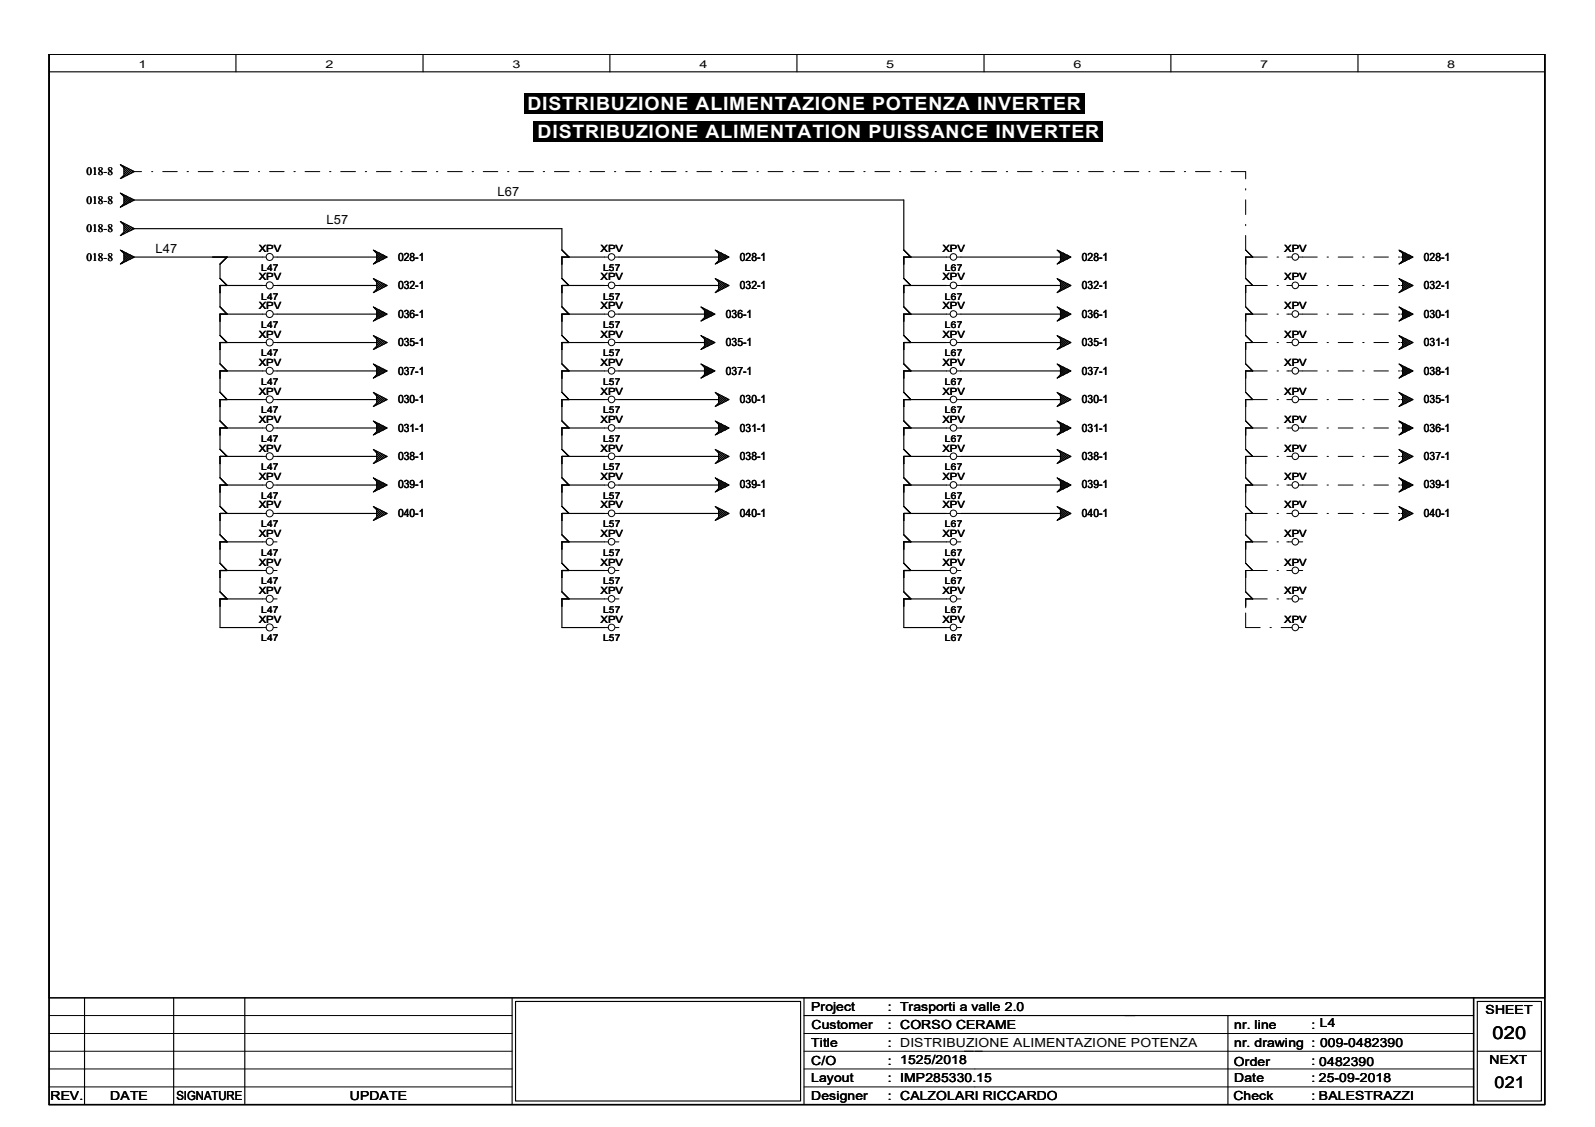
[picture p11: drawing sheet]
<svg xmlns="http://www.w3.org/2000/svg" width="297mm" height="210mm" viewBox="0 0 297 210" stroke-linecap="round" stroke-linejoin="round" font-family="sans-serif">
<path d="M9.1 10.1h278.6v195.6h-278.6zM274.4 185.8v19.9" fill="none" stroke="#000" stroke-width=".3"/>
<g fill="none" stroke="#000" stroke-width=".21">
<path d="M9.1 10.1h278.6v195.6h-278.6zM9.1 10.1h278.6v175.7h-278.6zM9.1 13.4h278.6M43.9 10.1v3.3M78.8 10.1v3.3M113.6 10.1v3.3M148.4 10.1v3.3M183.3 10.1v3.3M218.1 10.1v3.3M252.9 10.1v3.3M25.1 37.3h143.2v9.3l1.3 1.3M25.1 42.6h79.5v4l1.4 1.3"/>
<path d="M25.1 47.9h23.8M42.3 47.9l-1.3 1.3v2.7l1.3 1.3M48.9 53.2h-7.9v3.9l1.3 1.4M48.9 58.5h-7.9v4l1.3 1.3M51.6 58.5h18.5M51.6 53.2h18.5M51.6 47.9h18.5M112.6 47.9h-8v4l1.4 1.3M112.6 53.2h-8v3.9l1.4 1.4M112.6 58.5h-8v4l1.4 1.3M115.3 58.5h15.9M115.3 53.2h18.5"/>
<path d="M115.3 47.9h18.5M176.3 47.9h-8v4l1.3 1.3M176.3 53.2h-8v3.9l1.3 1.4M176.3 58.5h-8v4l1.3 1.3M178.9 58.5h18.6M178.9 53.2h18.6M178.9 47.9h18.6M48.9 63.8h-7.9v4l1.3 1.3M48.9 69.1h-7.9v4l1.3 1.3M48.9 74.4h-7.9v4l1.3 1.3M48.9 79.7h-7.9v4l1.3 1.3M51.6 79.7h18.5"/>
<path d="M51.6 74.4h18.5M51.6 69.1h18.5M51.6 63.8h18.5M112.6 63.8h-8v4l1.4 1.3M112.6 69.1h-8v4l1.4 1.3M112.6 74.4h-8v4l1.4 1.3M112.6 79.7h-8v4l1.4 1.3M115.3 79.7h18.5M115.3 74.4h18.5M115.3 69.1h15.9M115.3 63.8h15.9M176.3 63.8h-8v4l1.3 1.3"/>
<path d="M176.3 69.1h-8v4l1.3 1.3M176.3 74.4h-8v4l1.3 1.3M176.3 79.7h-8v4l1.3 1.3M178.9 79.7h18.6M178.9 74.4h18.6M178.9 69.1h18.6M178.9 63.8h18.6M48.9 95.6h-7.9v4l1.3 1.3M48.9 85h-7.9v4l1.3 1.3M48.9 90.3h-7.9v4l1.3 1.3M51.6 95.6h18.5M51.6 90.3h18.5"/>
<path d="M51.6 85h18.5M112.6 95.6h-8v4l1.4 1.3M112.6 85h-8v4l1.4 1.3M112.6 90.3h-8v4l1.4 1.3M115.3 95.6h18.5M115.3 90.3h18.5M115.3 85h18.5M176.3 95.6h-8v4l1.3 1.3M176.3 85h-8v4l1.3 1.3M176.3 90.3h-8v4l1.3 1.3M178.9 95.6h18.6M178.9 90.3h18.6"/>
<path d="M178.9 85h18.6M48.9 111.5h-7.9v5.4h7.9M48.9 106.3h-7.9v3.9l1.3 1.3M48.9 100.9h-7.9v4l1.3 1.4M112.6 111.5h-8v5.4h8M112.6 106.3h-8v3.9l1.4 1.3M112.6 100.9h-8v4l1.4 1.4M176.3 111.5h-8v5.4h8M176.3 106.3h-8v3.9l1.3 1.3M176.3 100.9h-8v4l1.3 1.4M9.1 185.8h278.6M15.7 185.8v19.9"/>
<path d="M32.3 185.8v19.9M45.6 185.8v19.9M95.4 185.8v19.9M96 186.5h53.1v18.6h-53.1zM149.7 185.8v19.9M149.7 189.1h124.7M228.7 189.1v16.6M275.1 186.5h12v18.6h-12zM275.1 195.8h12"/>
</g>
<g fill="none" stroke="#000" stroke-width=".19">
<path d="M22.4 35.9l2.7 1.4-2.7 1.3 .7-.7v-1.3zM22.4 30.6l2.7 1.4-2.7 1.3 .7-.7v-1.3zM22.5 38.5h.1M22.5 33.2h.1M22.6 36l-.1 .1M22.6 30.7h-.1M22.7 36.2h.1l1.5 1.4 .5-.5M22.7 30.9l.1-.1 1.5 1.5 .5-.5M22.9 38.1l.2 .2M22.9 32.8l.2 .2M23.1 37l.4-.5 1.1 1M23.1 36.3l-.2 .1"/>
<path d="M23.1 36.8l.9 1M23.1 37.2l.7 .7M23.1 37.9l.2 .2M23.1 31.7l.4-.5 1.1 1M23.1 30.9l-.2 .2M23.1 31.5l.9 1M23.1 31.8l.7 .8M23.1 32.6l.2 .3M23.3 36.4l-.2 .2M23.3 31.1l-.2 .2M23.8 36.7l-.7 .7M23.8 31.3l-.7 .8"/>
<path d="M24 36.8l-.9 1M24 31.5l-.9 1M24.6 37l-1.1 1-.4-.5M24.6 31.7l-1.1 1-.4-.5M24.8 37.4l-.5-.5-1.5 1.5-.1-.1M24.8 32.1l-.5-.5-1.5 1.5-.1-.1M25.1 32h1.3M28.2 32h.2M30.3 32h2.7M34.8 32h.3M36.9 32h2.8M41.5 32h.2"/>
<path d="M43.6 32h2.7M48.1 32h.2M50.2 32h2.7M54.7 32h.3M56.8 32h2.8M61.4 32h.2M63.5 32h2.7M68 32h.3M70.1 32h2.7M74.6 32h.3M76.7 32h2.8M81.3 32h.2"/>
<path d="M83.4 32h2.7M87.9 32h.3M90 32h2.7M94.5 32h.3M96.6 32h2.8M101.2 32h.2M103.2 32h2.8M107.8 32h.3M109.9 32h2.7M114.4 32h.3M116.5 32h2.7M121.1 32h.2"/>
<path d="M123.1 32h2.8M127.7 32h.3M129.8 32h2.7M134.3 32h.3M136.4 32h2.7M141 32h.2M143 32h2.8M147.6 32h.3M149.7 32h2.7M154.3 32h.2M156.3 32h2.7M160.9 32h.2"/>
<path d="M162.9 32h2.8M167.5 32h.3M169.6 32h2.7M174.2 32h.2M176.2 32h2.7M180.8 32h.2M182.8 32h2.8M187.4 32h.3M189.5 32h2.7M194.1 32h.2M196.1 32h2.7M200.7 32h.2"/>
<path d="M202.7 32h2.8M207.3 32h.3M209.4 32h2.7M213.9 32h.3M216 32h2.7M220.6 32h.2M222.6 32h2.8M227.2 32h.3M229.3 32h2.7v1.3M232 35.1v.3M232 37.2v2.8M22.4 41.2l2.7 1.4-2.7 1.3 .7-.7v-1.3z"/>
<path d="M22.4 46.6l2.7 1.3-2.7 1.3 .7-.6v-1.4zM22.5 43.8h.1M22.5 46.7h.1M22.5 49.1h.1M22.6 41.3l-.1 .1M22.7 41.6l.1-.2 1.5 1.6 .5-.5M22.7 46.9l.1-.2 1.5 1.6 .5-.5M22.9 43.4l.2 .2M22.9 48.7l.2 .2M23.1 42.3l.4-.5 1.1 1M23.1 41.6l-.2 .1M23.1 42.1l.9 1"/>
<path d="M23.1 42.5l.7 .7M23.1 43.2l.2 .2M23.1 47.6l.4-.5 1.1 1M23.1 46.9l-.2 .1M23.1 47.4l.9 1M23.1 47.8l.7 .7M23.1 48.5l.2 .3M23.3 41.7l-.2 .3M23.3 47l-.2 .2M23.8 42l-.7 .7M23.8 47.2l-.7 .8M24 42.1l-.9 1"/>
<path d="M24 47.4l-.9 1M24.6 42.3l-1.1 1-.4-.5M24.6 47.6l-1.1 1-.4-.5M24.8 42.7l-.5-.5-1.5 1.5-.1-.1M24.8 48l-.5-.5-1.5 1.5-.1-.1M48.9 58.5h.7M48.9 53.2h.7M48.9 47.9h.7M50.9 58.5h.7M50.9 53.2h.7M50.9 47.9h.7M69.5 46.6l2.6 1.3-2.6 1.3 .6-.6v-1.4z"/>
<path d="M69.5 51.9l2.6 1.3-2.6 1.3 .6-.7v-1.3zM69.5 57.1l2.6 1.4-2.6 1.3 .6-.7v-1.3zM69.6 46.7h.1M69.6 49.1h.1M69.6 54.4h.1M69.6 59.7h.1M69.6 51.9v.1M69.6 57.2v.1M69.8 46.9l.1-.2 1.5 1.6 .5-.5M69.8 52.2l.1-.1 1.5 1.5 .5-.6M69.8 57.5l.1-.1 1.5 1.5 .5-.5M70 48.7l.1 .2"/>
<path d="M70 54l.1 .2M70 59.4l.1 .1M70.1 47.6l.6-.5 .9 1M70.1 46.9l-.1 .1M70.1 47.4l1.1 1M70.1 47.8l.8 .7M70.1 48.5l.3 .3M70.1 52.9l.6-.4 .9 .9M70.1 52.2l-.1 .2M70.1 52.7l1.1 1M70.1 53.1l.8 .7M70.1 53.8l.3 .3"/>
<path d="M70.1 58.3l.6-.6 .9 1.1M70.1 57.5l-.1 .2M70.1 58l1.1 1M70.1 58.4l.8 .7M70.1 59.1l.3 .3M70.4 47l-.3 .2M70.4 52.3l-.3 .2M70.4 57.6l-.3 .3M70.9 47.2l-.8 .8M70.9 52.6l-.8 .7M70.9 57.9l-.8 .7M71.2 47.4l-1.1 1"/>
<path d="M71.2 52.7l-1.1 1M71.2 58l-1.1 1M71.6 47.6l-.9 1-.6-.5M71.6 52.9l-.9 1-.6-.4M71.6 58.3l-.9 .9-.6-.4M71.9 48l-.5-.5-1.5 1.5-.1-.1M71.9 53.3l-.5-.5-1.5 1.5-.1-.1M71.9 58.6l-.5-.5-1.5 1.5-.1-.1M112.6 58.5h.7M112.6 53.2h.7M112.6 47.9h.7M114.6 58.5h.7"/>
<path d="M114.6 53.2h.7M114.6 47.9h.7M130.5 57.1l2.7 1.4-2.7 1.3 .7-.7v-1.3zM130.6 59.7h.1M130.7 57.2l-.1 .1M130.8 57.5l.1-.1 1.5 1.5 .5-.5M131 59.4l.1 .1M131.1 57.5l-.1 .2M131.2 58.3l.5-.6 1 1.1M131.2 58l1 1M131.2 58.4l.7 .7M131.2 59.1l.2 .3"/>
<path d="M131.4 57.6l-.2 .3M131.9 57.9l-.7 .7M132.2 58l-1 1M132.7 58.3l-1 .9-.5-.4M132.9 58.6l-.5-.5-1.5 1.5-.1-.1M133.2 46.6l2.6 1.3-2.6 1.3 .6-.6v-1.4zM133.2 51.9l2.6 1.3-2.6 1.3 .6-.7v-1.3zM133.3 46.7h.1M133.3 49.1h.1M133.3 54.4h.1M133.3 51.9v.1M133.5 46.9l.1-.2 1.5 1.6 .4-.5"/>
<path d="M133.5 52.2l.1-.1 1.5 1.5 .4-.6M133.6 48.7l.2 .2M133.6 54l.2 .2M133.8 47.6l.5-.5 1 1M133.8 46.9l-.2 .1M133.8 47.4l1 1M133.8 47.8l.8 .7M133.8 48.5l.3 .3M133.8 52.9l.5-.4 1 .9M133.8 52.2l-.2 .2M133.8 52.7l1 1M133.8 53.1l.8 .7"/>
<path d="M133.8 53.8l.3 .3M134.1 47l-.3 .2M134.1 52.3l-.3 .2M134.6 47.2l-.8 .8M134.6 52.6l-.8 .7M134.8 47.4l-1 1M134.8 52.7l-1 1M135.3 47.6l-1 1-.5-.5M135.3 52.9l-1 1-.5-.4M135.5 48l-.4-.5-1.5 1.5-.1-.1M135.5 53.3l-.4-.5-1.5 1.5-.1-.1M176.3 58.5h.6"/>
<path d="M176.3 53.2h.6M176.3 47.9h.6M178.3 58.5h.6M178.3 53.2h.6M178.3 47.9h.6M196.8 46.6l2.7 1.3-2.7 1.3 .7-.6v-1.4zM196.8 51.9l2.7 1.3-2.7 1.3 .7-.7v-1.3zM196.8 57.1l2.7 1.4-2.7 1.3 .7-.7v-1.3zM196.9 46.7h.1M196.9 49.1h.1M196.9 54.4h.1M196.9 59.7h.1"/>
<path d="M197 51.9l-.1 .1M197 57.2l-.1 .1M197.1 46.9l.1-.2 1.6 1.6 .5-.5M197.1 52.2l.1-.1 1.6 1.5 .5-.6M197.1 57.5l.1-.1 1.6 1.5 .5-.5M197.3 48.7l.2 .2M197.3 54l.2 .2M197.3 59.4l.2 .1M197.5 47.6l.5-.5 1 1M197.5 46.9l-.2 .1M197.5 47.4l1 1M197.5 47.8l.7 .7"/>
<path d="M197.5 48.5l.2 .3M197.5 52.9l.5-.4 1 .9M197.5 52.2l-.2 .2M197.5 52.7l1 1M197.5 53.1l.7 .7M197.5 53.8l.2 .3M197.5 58.3l.5-.6 1 1.1M197.5 57.5l-.2 .2M197.5 58l1 1M197.5 58.4l.7 .7M197.5 59.1l.2 .3M197.7 47l-.2 .2"/>
<path d="M197.7 52.3l-.2 .2M197.7 57.6l-.2 .3M198.2 47.2l-.7 .8M198.2 52.6l-.7 .7M198.2 57.9l-.7 .7M198.5 47.4l-1 1M198.5 52.7l-1 1M198.5 58l-1 1M199 47.6l-1 1-.5-.5M199 52.9l-1 1-.5-.4M199 58.3l-1 .9-.5-.4M199.3 48l-.5-.5-1.6 1.5-.1-.1"/>
<path d="M199.3 53.3l-.5-.5-1.6 1.5-.1-.1M199.3 58.6l-.5-.5-1.6 1.5-.1-.1M232 41.8v.2M232 43.9v2.7l1.3 1.3M236 47.9h-4v4l1.3 1.3M236 53.2h-4v3.9l1.3 1.4M236 58.5h-4v4l1.3 1.3M237.8 58.5h.3M237.8 53.2h.3M237.8 47.9h.3M239.6 58.5h1M239.6 53.2h1"/>
<path d="M239.6 47.9h1M241.9 58.5h3.4M241.9 53.2h3.4M241.9 47.9h3.4M247.1 58.5h.3M247.1 53.2h.3M247.1 47.9h.3M249.2 58.5h2.8M249.2 53.2h2.8M249.2 47.9h2.8M253.8 58.5h.2M253.8 53.2h.2"/>
<path d="M253.8 47.9h.2M255.9 58.5h2.7M255.9 53.2h2.7M255.9 47.9h2.7M260.4 58.5h.2M260.4 53.2h.2M260.4 47.9h.2M260.5 46.6l2.7 1.3-2.7 1.3 .7-.6v-1.4zM260.5 51.9l2.7 1.3-2.7 1.3 .7-.7v-1.3zM260.5 57.1l2.7 1.4-2.7 1.3 .7-.7v-1.3zM260.6 46.7h.1M260.6 49.1h.1"/>
<path d="M260.6 51.9v.1M260.6 54.4h.1M260.6 57.2v.1M260.6 59.7h.1M260.8 46.9l.1-.2 1.5 1.6 .5-.5M260.8 52.2l.1-.1 1.5 1.5 .5-.6M260.8 57.5l.1-.1 1.5 1.5 .5-.5M260.9 58.5h.3M260.9 53.2h.3M260.9 47.9h.3M261 48.7l.2 .2M261 54l.2 .2"/>
<path d="M261 59.4l.2 .1M261.2 46.9l-.2 .1M261.2 52.2l-.2 .2M261.2 57.5l-.2 .2M261.2 47.6l.5-.5 1 1M261.2 47.4l1 1M261.2 47.8l.7 .7M261.2 48.5l.2 .3M261.2 52.9l.5-.4 1 .9M261.2 52.7l1 1M261.2 53.1l.7 .7M261.2 53.8l.2 .3"/>
<path d="M261.2 58.3l.5-.6 1 1.1M261.2 58l1 1M261.2 58.4l.7 .7M261.2 59.1l.2 .3M261.4 47l-.2 .2M261.4 52.3l-.2 .2M261.4 57.6l-.2 .3M261.9 47.2l-.7 .8M261.9 52.6l-.7 .7M261.9 57.9l-.7 .7M262.2 47.4l-1 1M262.2 52.7l-1 1"/>
<path d="M262.2 58l-1 1M262.7 47.6l-1 1-.5-.5M262.7 52.9l-1 1-.5-.4M262.7 58.3l-1 .9-.5-.4M262.9 48l-.5-.5-1.5 1.5-.1-.1M262.9 53.3l-.5-.5-1.5 1.5-.1-.1M262.9 58.6l-.5-.5-1.5 1.5-.1-.1M48.9 79.7h.7M48.9 74.4h.7M48.9 69.1h.7M48.9 63.8h.7M50.9 79.7h.7"/>
<path d="M50.9 74.4h.7M50.9 69.1h.7M50.9 63.8h.7M69.5 73.1l2.6 1.3-2.6 1.3 .6-.6v-1.4zM69.5 78.4l2.6 1.3-2.6 1.3 .6-.6v-1.4zM69.5 62.5l2.6 1.3-2.6 1.3 .6-.6v-1.4zM69.5 67.8l2.6 1.3-2.6 1.3 .6-.6v-1.3zM69.6 75.6h.1M69.6 78.5h.1M69.6 62.6h.1M69.6 65v.1M69.6 70.3v.1"/>
<path d="M69.6 73.2h.1M69.6 67.9h.1M69.8 73.4l.1-.1 1.5 1.5 .5-.5M69.8 78.7l.1-.1 1.5 1.5 .5-.5M69.8 62.8l.1-.1 1.5 1.5 .5-.5M69.8 68.1l.1-.1 1.5 1.5 .5-.5M70 75.3l.1 .1M70 64.6l.1 .2M70 69.9l.1 .2M70.1 74.2l.6-.5 .9 1M70.1 73.4l-.1 .2M70.1 73.9l1.1 1"/>
<path d="M70.1 74.3l.8 .8M70.1 75.1l.3 .2M70.1 79.5l.6-.5 .9 1M70.1 78.7l-.1 .2M70.1 79.2l1.1 1M70.1 79.6l.8 .7M70.1 63.5l.6-.5 .9 1.1M70.1 62.8l-.1 .1M70.1 63.3l1.1 1M70.1 63.7l.8 .7M70.1 64.4l.3 .3M70.1 68.8l.6-.4 .9 .9"/>
<path d="M70.1 68.1l-.1 .2M70.1 68.6l1.1 1M70.1 69l.8 .7M70.1 69.7l.3 .3M70.4 73.5l-.3 .3M70.4 78.8l-.3 .3M70.4 62.9l-.3 .3M70.4 68.2l-.3 .3M70.9 73.8l-.8 .7M70.9 79.1l-.8 .7M70.9 63.2l-.8 .7M70.9 68.5l-.8 .7"/>
<path d="M71.2 73.9l-1.1 1M71.2 79.2l-1.1 1M71.2 63.3l-1.1 1M71.2 68.6l-1.1 1M71.6 79.5l-.9 1-.6-.5M71.6 74.2l-.9 1-.6-.5M71.6 63.5l-.9 1.1-.6-.5M71.6 68.9l-.9 .9-.6-.4M71.9 74.5l-.5-.5-1.5 1.5-.1-.1M71.9 79.8l-.5-.5-1.5 1.6-.1-.2M71.9 63.9l-.5-.5-1.5 1.5-.1-.1M71.9 69.2l-.5-.5-1.5 1.5-.1-.1"/>
<path d="M112.6 79.7h.7M112.6 74.4h.7M112.6 69.1h.7M112.6 63.8h.7M114.6 79.7h.7M114.6 74.4h.7M114.6 69.1h.7M114.6 63.8h.7M130.5 62.5l2.7 1.3-2.7 1.3 .7-.6v-1.4zM130.5 67.8l2.7 1.3-2.7 1.3 .7-.6v-1.3zM130.6 62.6h.1M130.6 65l.1 .1"/>
<path d="M130.6 70.3l.1 .1M130.7 67.9h-.1M130.8 62.8l.1-.1 1.5 1.5 .5-.5M130.8 68.1l.1-.1 1.5 1.5 .5-.5M131 64.6l.1 .2M131 69.9l.1 .2M131.1 62.8l-.1 .1M131.1 68.1l-.1 .2M131.2 63.5l.5-.5 1 1.1M131.2 63.3l1 1M131.2 63.7l.7 .7M131.2 64.4l.2 .3"/>
<path d="M131.2 68.8l.5-.4 1 .9M131.2 68.6l1 1M131.2 69l.7 .7M131.2 69.7l.2 .3M131.4 62.9l-.2 .3M131.4 68.2l-.2 .3M131.9 63.2l-.7 .7M131.9 68.5l-.7 .7M132.2 63.3l-1 1M132.2 68.6l-1 1M132.7 63.5l-1 1.1-.5-.5M132.7 68.9l-1 .9-.5-.4"/>
<path d="M132.9 63.9l-.5-.5-1.5 1.5-.1-.1M132.9 69.2l-.5-.5-1.5 1.5-.1-.1M133.2 73.1l2.6 1.3-2.6 1.3 .6-.6v-1.4zM133.2 78.4l2.6 1.3-2.6 1.3 .6-.6v-1.4zM133.3 78.5h.1M133.3 75.6h.1M133.3 73.2h.1M133.5 73.4l.1-.1 1.5 1.5 .4-.5M133.5 78.7l.1-.1 1.5 1.5 .4-.5M133.6 75.3l.2 .1M133.8 74.2l.5-.5 1 1M133.8 73.4l-.2 .2"/>
<path d="M133.8 73.9l1 1M133.8 74.3l.8 .8M133.8 75.1l.3 .2M133.8 79.5l.5-.5 1 1M133.8 78.7l-.2 .2M133.8 79.2l1 1M133.8 79.6l.8 .7M134.1 73.5l-.3 .3M134.1 78.8l-.3 .3M134.6 73.8l-.8 .7M134.6 79.1l-.8 .7M134.8 73.9l-1 1"/>
<path d="M134.8 79.2l-1 1M135.3 74.2l-1 1-.5-.5M135.3 79.5l-1 1-.5-.5M135.5 74.5l-.4-.5-1.5 1.5-.1-.1M135.5 79.8l-.4-.5-1.5 1.6-.1-.2M176.3 79.7h.6M176.3 74.4h.6M176.3 69.1h.6M176.3 63.8h.6M178.3 79.7h.6M178.3 74.4h.6M178.3 69.1h.6"/>
<path d="M178.3 63.8h.6M196.8 73.1l2.7 1.3-2.7 1.3 .7-.6v-1.4zM196.8 78.4l2.7 1.3-2.7 1.3 .7-.6v-1.4zM196.8 62.5l2.7 1.3-2.7 1.3 .7-.6v-1.4zM196.8 67.8l2.7 1.3-2.7 1.3 .7-.6v-1.3zM196.9 78.5h.1M196.9 62.6h.1M196.9 75.6h.1M196.9 65l.1 .1M196.9 70.3l.1 .1M197 73.2h-.1M197 67.9h-.1"/>
<path d="M197.1 73.4l.1-.1 1.6 1.5 .5-.5M197.1 78.7l.1-.1 1.6 1.5 .5-.5M197.1 62.8l.1-.1 1.6 1.5 .5-.5M197.1 68.1l.1-.1 1.6 1.5 .5-.5M197.3 75.3l.2 .1M197.3 64.6l.2 .2M197.3 69.9l.2 .2M197.5 74.2l.5-.5 1 1M197.5 73.4l-.2 .2M197.5 73.9l1 1M197.5 74.3l.7 .8M197.5 75.1l.2 .2"/>
<path d="M197.5 79.5l.5-.5 1 1M197.5 78.7l-.2 .2M197.5 79.2l1 1M197.5 79.6l.7 .7M197.5 63.5l.5-.5 1 1.1M197.5 62.8l-.2 .1M197.5 63.3l1 1M197.5 63.7l.7 .7M197.5 64.4l.2 .3M197.5 68.8l.5-.4 1 .9M197.5 68.1l-.2 .2M197.5 68.6l1 1"/>
<path d="M197.5 69l.7 .7M197.5 69.7l.2 .3M197.7 73.5l-.2 .3M197.7 78.8l-.2 .3M197.7 62.9l-.2 .3M197.7 68.2l-.2 .3M198.2 73.8l-.7 .7M198.2 79.1l-.7 .7M198.2 63.2l-.7 .7M198.2 68.5l-.7 .7M198.5 73.9l-1 1M198.5 79.2l-1 1"/>
<path d="M198.5 63.3l-1 1M198.5 68.6l-1 1M199 74.2l-1 1-.5-.5M199 79.5l-1 1-.5-.5M199 63.5l-1 1.1-.5-.5M199 68.9l-1 .9-.5-.4M199.3 74.5l-.5-.5-1.6 1.5-.1-.1M199.3 79.8l-.5-.5-1.6 1.6-.1-.2M199.3 63.9l-.5-.5-1.6 1.5-.1-.1M199.3 69.2l-.5-.5-1.6 1.5-.1-.1M236 63.8h-4v4l1.3 1.3M236 69.1h-4v4l1.3 1.3"/>
<path d="M236 74.4h-4v4l1.3 1.3M236 79.7h-4v4l1.3 1.3M237.8 79.7h.3M237.8 74.4h.3M237.8 69.1h.3M237.8 63.8h.3M239.6 79.7h1M239.6 74.4h1M239.6 69.1h1M239.6 63.8h1M241.9 79.7h3.4M241.9 74.4h3.4"/>
<path d="M241.9 69.1h3.4M241.9 63.8h3.4M247.1 79.7h.3M247.1 74.4h.3M247.1 69.1h.3M247.1 63.8h.3M249.2 79.7h2.8M249.2 74.4h2.8M249.2 69.1h2.8M249.2 63.8h2.8M253.8 79.7h.2M253.8 74.4h.2"/>
<path d="M253.8 69.1h.2M253.8 63.8h.2M255.9 79.7h2.7M255.9 74.4h2.7M255.9 69.1h2.7M255.9 63.8h2.7M260.4 79.7h.2M260.4 74.4h.2M260.4 69.1h.2M260.4 63.8h.2M260.5 62.5l2.7 1.3-2.7 1.3 .7-.6v-1.4zM260.5 67.8l2.7 1.3-2.7 1.3 .7-.6v-1.3z"/>
<path d="M260.5 73.1l2.7 1.3-2.7 1.3 .7-.6v-1.4zM260.5 78.4l2.7 1.3-2.7 1.3 .7-.6v-1.4zM260.6 62.6h.1M260.6 78.5h.1M260.6 65v.1M260.6 67.9h.1M260.6 70.3v.1M260.6 73.2h.1M260.6 75.6h.1M260.8 62.8l.1-.1 1.5 1.5 .5-.5M260.8 68.1l.1-.1 1.5 1.5 .5-.5M260.8 73.4l.1-.1 1.5 1.5 .5-.5"/>
<path d="M260.8 78.7l.1-.1 1.5 1.5 .5-.5M260.9 79.7h.3M260.9 74.4h.3M260.9 69.1h.3M260.9 63.8h.3M261 64.6l.2 .2M261 69.9l.2 .2M261 75.3l.2 .1M261.2 62.8l-.2 .1M261.2 68.1l-.2 .2M261.2 73.4l-.2 .2M261.2 78.7l-.2 .2"/>
<path d="M261.2 63.5l.5-.5 1 1.1M261.2 63.3l1 1M261.2 63.7l.7 .7M261.2 64.4l.2 .3M261.2 68.8l.5-.4 1 .9M261.2 68.6l1 1M261.2 69l.7 .7M261.2 69.7l.2 .3M261.2 74.2l.5-.5 1 1M261.2 73.9l1 1M261.2 74.3l.7 .8M261.2 75.1l.2 .2"/>
<path d="M261.2 79.5l.5-.5 1 1M261.2 79.2l1 1M261.2 79.6l.7 .7M261.4 62.9l-.2 .3M261.4 68.2l-.2 .3M261.4 73.5l-.2 .3M261.4 78.8l-.2 .3M261.9 63.2l-.7 .7M261.9 68.5l-.7 .7M261.9 73.8l-.7 .7M261.9 79.1l-.7 .7M262.2 63.3l-1 1"/>
<path d="M262.2 68.6l-1 1M262.2 73.9l-1 1M262.2 79.2l-1 1M262.7 63.5l-1 1.1-.5-.5M262.7 68.9l-1 .9-.5-.4M262.7 74.2l-1 1-.5-.5M262.7 79.5l-1 1-.5-.5M262.9 63.9l-.5-.5-1.5 1.5-.1-.1M262.9 69.2l-.5-.5-1.5 1.5-.1-.1M262.9 74.5l-.5-.5-1.5 1.5-.1-.1M262.9 79.8l-.5-.5-1.5 1.6-.1-.2M48.9 95.6h.7"/>
<path d="M48.9 90.3h.7M48.9 85h.7M50.9 95.6h.7M50.9 90.3h.7M50.9 85h.7M69.5 89l2.6 1.3-2.6 1.4 .6-.7v-1.3zM69.5 83.7l2.6 1.3-2.6 1.4 .6-.7v-1.3zM69.5 94.3l2.6 1.3-2.6 1.3 .6-.6v-1.3zM69.6 91.5v.1M69.6 80.9v.1M69.6 86.2v.1M69.6 94.4h.1"/>
<path d="M69.6 96.9h.1M69.6 89.1h.1M69.6 83.8h.1M69.8 89.3l.1-.1 1.5 1.5 .5-.5M69.8 84l.1-.1 1.5 1.5 .5-.5M69.8 94.6l.1-.1 1.5 1.5 .5-.5M70 85.9l.1 .1M70 91.2l.1 .1M70 80.6l.1 .1M70 96.5l.1 .1M70.1 84.8l.6-.5 .9 1M70.1 89.8l1.1 1"/>
<path d="M70.1 90.2l.8 .8M70.1 96.3l.3 .2M70.1 90.1l.6-.5 .9 1M70.1 89.3l-.1 .2M70.1 91l.3 .2M70.1 80.3l.3 .3M70.1 84l-.1 .2M70.1 84.5l1.1 1M70.1 84.9l.8 .7M70.1 85.6l.3 .3M70.1 95.4l.6-.5 .9 1M70.1 94.7l-.1 .1"/>
<path d="M70.1 95.2l1.1 .9M70.1 95.5l.8 .8M70.4 89.5l-.3 .2M70.4 84.2l-.3 .2M70.4 94.7l-.3 .3M70.9 89.7l-.8 .7M70.9 84.4l-.8 .7M70.9 95l-.8 .8M71.2 89.8l-1.1 1M71.2 84.5l-1.1 1M71.2 95.1l-1.1 1M71.6 95.4l-.9 1-.6-.5"/>
<path d="M71.6 90.1l-.9 1-.6-.5M71.6 84.8l-.9 1-.6-.5M71.9 90.5l-.5-.5-1.5 1.4h-.1M71.9 85.1l-.5-.4-1.5 1.4h-.1M71.9 95.8l-.5-.6-1.5 1.6-.1-.2M112.6 95.6h.7M112.6 90.3h.7M112.6 85h.7M114.6 95.6h.7M114.6 90.3h.7M114.6 85h.7M133.2 83.7l2.6 1.3-2.6 1.4 .6-.7v-1.3z"/>
<path d="M133.2 89l2.6 1.3-2.6 1.4 .6-.7v-1.3zM133.2 94.3l2.6 1.3-2.6 1.3 .6-.6v-1.3zM133.3 94.4h.1M133.3 80.9v.1M133.3 86.2v.1M133.3 91.5v.1M133.3 96.9h.1M133.3 83.8h.1M133.3 89.1h.1M133.5 84l.1-.1 1.5 1.5 .4-.5M133.5 89.3l.1-.1 1.5 1.5 .4-.5M133.5 94.6l.1-.1 1.5 1.5 .4-.5"/>
<path d="M133.6 80.6l.2 .1M133.6 85.9l.2 .1M133.6 91.2l.2 .1M133.6 96.5l.2 .1M133.8 80.3l.3 .3M133.8 84.8l.5-.5 1 1M133.8 84l-.2 .2M133.8 84.5l1 1M133.8 84.9l.8 .7M133.8 85.6l.3 .3M133.8 90.1l.5-.5 1 1M133.8 89.3l-.2 .2"/>
<path d="M133.8 89.8l1 1M133.8 90.2l.8 .8M133.8 91l.3 .2M133.8 95.4l.5-.5 1 1M133.8 94.7l-.2 .1M133.8 95.2l1 .9M133.8 95.5l.8 .8M133.8 96.3l.3 .2M134.1 84.2l-.3 .2M134.1 89.5l-.3 .2M134.1 94.7l-.3 .3M134.6 84.4l-.8 .7"/>
<path d="M134.6 89.7l-.8 .7M134.6 95l-.8 .8M134.8 84.5l-1 1M134.8 89.8l-1 1M134.8 95.1l-1 1M135.3 84.8l-1 1-.5-.5M135.3 90.1l-1 1-.5-.5M135.3 95.4l-1 1-.5-.5M135.5 85.1l-.4-.4-1.5 1.4h-.1M135.5 90.5l-.4-.5-1.5 1.4h-.1M135.5 95.8l-.4-.6-1.5 1.6-.1-.2M176.3 95.6h.6"/>
<path d="M176.3 90.3h.6M176.3 85h.6M178.3 95.6h.6M178.3 90.3h.6M178.3 85h.6M196.8 89l2.7 1.3-2.7 1.4 .7-.7v-1.3zM196.8 94.3l2.7 1.3-2.7 1.3 .7-.6v-1.3zM196.8 83.7l2.7 1.3-2.7 1.4 .7-.7v-1.3zM196.9 94.4h.1M196.9 91.5l.1 .1M196.9 96.9h.1M196.9 80.9l.1 .1"/>
<path d="M196.9 86.2l.1 .1M197 89.1h-.1M197 83.8h-.1M197.1 89.3l.1-.1 1.6 1.5 .5-.5M197.1 94.6l.1-.1 1.6 1.5 .5-.5M197.1 84l.1-.1 1.6 1.5 .5-.5M197.3 91.2l.2 .1M197.3 96.5l.2 .1M197.3 80.6l.2 .1M197.3 85.9l.2 .1M197.5 90.1l.5-.5 1 1M197.5 89.3l-.2 .2"/>
<path d="M197.5 89.8l1 1M197.5 90.2l.7 .8M197.5 91l.2 .2M197.5 95.4l.5-.5 1 1M197.5 94.7l-.2 .1M197.5 95.2l1 .9M197.5 95.5l.7 .8M197.5 96.3l.2 .2M197.5 80.3l.2 .3M197.5 84.8l.5-.5 1 1M197.5 84l-.2 .2M197.5 84.5l1 1"/>
<path d="M197.5 84.9l.7 .7M197.5 85.6l.2 .3M197.7 89.5l-.2 .2M197.7 94.7l-.2 .3M197.7 84.2l-.2 .2M198.2 89.7l-.7 .7M198.2 95l-.7 .8M198.2 84.4l-.7 .7M198.5 89.8l-1 1M198.5 95.1l-1 1M198.5 84.5l-1 1M199 90.1l-1 1-.5-.5"/>
<path d="M199 95.4l-1 1-.5-.5M199 84.8l-1 1-.5-.5M199.3 90.5l-.5-.5-1.6 1.4h-.1M199.3 95.8l-.5-.6-1.6 1.6-.1-.2M199.3 85.1l-.5-.4-1.6 1.4h-.1M236 85h-4v4l1.3 1.3M236 90.3h-4v4l1.3 1.3M236 95.6h-4v4l1.3 1.3M237.8 95.6h.3M237.8 90.3h.3M237.8 85h.3M239.6 95.6h1"/>
<path d="M239.6 90.3h1M239.6 85h1M241.9 95.6h3.4M241.9 90.3h3.4M241.9 85h3.4M247.1 95.6h.3M247.1 90.3h.3M247.1 85h.3M249.2 95.6h2.8M249.2 90.3h2.8M249.2 85h2.8M253.8 95.6h.2"/>
<path d="M253.8 90.3h.2M253.8 85h.2M255.9 95.6h2.7M255.9 90.3h2.7M255.9 85h2.7M260.4 95.6h.2M260.4 90.3h.2M260.4 85h.2M260.5 89l2.7 1.3-2.7 1.4 .7-.7v-1.3zM260.5 94.3l2.7 1.3-2.7 1.3 .7-.6v-1.3zM260.5 83.7l2.7 1.3-2.7 1.4 .7-.7v-1.3zM260.6 94.4h.1"/>
<path d="M260.6 80.9v.1M260.6 83.8h.1M260.6 86.2v.1M260.6 89.1h.1M260.6 91.5v.1M260.6 96.9h.1M260.8 89.3l.1-.1 1.5 1.5 .5-.5M260.8 94.6l.1-.1 1.5 1.5 .5-.5M260.8 84l.1-.1 1.5 1.5 .5-.5M260.9 95.6h.3M260.9 90.3h.3M260.9 85h.3"/>
<path d="M261 91.2l.2 .1M261 96.5l.2 .1M261 80.6l.2 .1M261 85.9l.2 .1M261.2 89.3l-.2 .2M261.2 94.7l-.2 .1M261.2 84l-.2 .2M261.2 90.1l.5-.5 1 1M261.2 89.8l1 1M261.2 90.2l.7 .8M261.2 91l.2 .2M261.2 95.4l.5-.5 1 1"/>
<path d="M261.2 95.2l1 .9M261.2 95.5l.7 .8M261.2 96.3l.2 .2M261.2 80.3l.2 .3M261.2 84.8l.5-.5 1 1M261.2 84.5l1 1M261.2 84.9l.7 .7M261.2 85.6l.2 .3M261.4 89.5l-.2 .2M261.4 94.7l-.2 .3M261.4 84.2l-.2 .2M261.9 89.7l-.7 .7"/>
<path d="M261.9 95l-.7 .8M261.9 84.4l-.7 .7M262.2 89.8l-1 1M262.2 95.1l-1 1M262.2 84.5l-1 1M262.7 90.1l-1 1-.5-.5M262.7 95.4l-1 1-.5-.5M262.7 84.8l-1 1-.5-.5M262.9 90.5l-.5-.5-1.5 1.4h-.1M262.9 95.8l-.5-.6-1.5 1.6-.1-.2M262.9 85.1l-.5-.4-1.5 1.4h-.1M48.9 116.9h.7"/>
<path d="M48.9 111.5h.7M48.9 106.3h.7M48.9 100.9h.7M50.9 116.9h.7M50.9 111.5h.7M50.9 106.3h.7M50.9 100.9h.7M112.6 116.9h.7M112.6 111.5h.7M112.6 106.3h.7M112.6 100.9h.7M114.6 116.9h.7"/>
<path d="M114.6 111.5h.7M114.6 106.3h.7M114.6 100.9h.7M176.3 116.9h.6M176.3 111.5h.6M176.3 106.3h.6M176.3 100.9h.6M178.3 116.9h.6M178.3 111.5h.6M178.3 106.3h.6M178.3 100.9h.6M232 114.2v2.7h2.7"/>
<path d="M236 106.3h-4v3.9l1.3 1.3M236 111.5h-4v1.7M236 100.9h-4v4l1.3 1.4M236.5 116.9h.3M237.8 111.5h.3M237.8 106.3h.3M237.8 100.9h.3M238.6 116.9h2M239.6 111.5h1M239.6 106.3h1M239.6 100.9h1M241.9 116.9h.7"/>
<path d="M241.9 111.5h.7M241.9 106.3h.7M241.9 100.9h.7M9.1 195.8h86.3M9.1 199.1h86.3M9.1 192.5h86.3M9.1 189.1h86.3M149.7 195.8h124.7M149.7 199.1h124.7M149.7 192.5h124.7M9.1 202.4h86.3M149.7 202.4h124.7"/>
<circle cx="50.2" cy="58.5" r=".66"/>
<circle cx="50.2" cy="47.9" r=".66"/>
<circle cx="50.2" cy="53.1" r=".66"/>
<circle cx="113.9" cy="53.1" r=".62"/>
<circle cx="113.9" cy="58.5" r=".62"/>
<circle cx="113.9" cy="47.9" r=".62"/>
<circle cx="177.6" cy="47.9" r=".62"/>
<circle cx="177.6" cy="58.5" r=".62"/>
<circle cx="177.6" cy="53.1" r=".62"/>
<circle cx="241.2" cy="47.9" r=".62"/>
<circle cx="241.2" cy="53.1" r=".62"/>
<circle cx="241.2" cy="58.5" r=".62"/>
<circle cx="50.2" cy="63.8" r=".66"/>
<circle cx="50.2" cy="79.7" r=".66"/>
<circle cx="50.2" cy="69.1" r=".66"/>
<circle cx="50.2" cy="74.4" r=".66"/>
<circle cx="113.9" cy="69.1" r=".62"/>
<circle cx="113.9" cy="63.8" r=".62"/>
<circle cx="113.9" cy="79.7" r=".62"/>
<circle cx="113.9" cy="74.4" r=".62"/>
<circle cx="177.6" cy="79.7" r=".62"/>
<circle cx="177.6" cy="74.4" r=".62"/>
<circle cx="177.6" cy="69.1" r=".62"/>
<circle cx="177.6" cy="63.8" r=".62"/>
<circle cx="241.2" cy="69.1" r=".62"/>
<circle cx="241.2" cy="63.8" r=".62"/>
<circle cx="241.2" cy="79.7" r=".62"/>
<circle cx="241.2" cy="74.4" r=".62"/>
<circle cx="50.2" cy="95.6" r=".66"/>
<circle cx="50.2" cy="85" r=".66"/>
<circle cx="50.2" cy="90.3" r=".66"/>
<circle cx="113.9" cy="95.6" r=".62"/>
<circle cx="113.9" cy="85" r=".62"/>
<circle cx="113.9" cy="90.3" r=".62"/>
<circle cx="177.6" cy="85" r=".62"/>
<circle cx="177.6" cy="90.3" r=".62"/>
<circle cx="177.6" cy="95.6" r=".62"/>
<circle cx="241.2" cy="95.6" r=".62"/>
<circle cx="241.2" cy="85" r=".62"/>
<circle cx="241.2" cy="90.3" r=".62"/>
<circle cx="50.2" cy="116.9" r=".66"/>
<circle cx="50.2" cy="111.5" r=".66"/>
<circle cx="50.2" cy="106.2" r=".66"/>
<circle cx="50.2" cy="100.9" r=".66"/>
<circle cx="113.9" cy="106.2" r=".62"/>
<circle cx="113.9" cy="111.5" r=".62"/>
<circle cx="113.9" cy="116.9" r=".62"/>
<circle cx="113.9" cy="100.9" r=".62"/>
<circle cx="177.6" cy="100.9" r=".62"/>
<circle cx="177.6" cy="111.5" r=".62"/>
<circle cx="177.6" cy="116.9" r=".62"/>
<circle cx="177.6" cy="106.2" r=".62"/>
<circle cx="241.2" cy="116.9" r=".62"/>
<circle cx="241.2" cy="106.2" r=".62"/>
<circle cx="241.2" cy="100.9" r=".62"/>
<circle cx="241.2" cy="111.5" r=".62"/>
</g>
<g fill="#000">
<path d="M97.5 17.3h104.5v3.8h-104.5z" fill-rule="evenodd"/>
<path d="M99.4 22.6h106v3.8h-106z" fill-rule="evenodd"/>
</g>
<g font-size="3.4" fill="#fff">
<text x="98.2" y="20.4">DISTRIBUZIONE ALIMENTAZIONE POTENZA INVERTER</text>
<text x="100.1" y="25.7">DISTRIBUZIONE ALIMENTATION PUISSANCE INVERTER</text>
</g>
<text font-size="3.3" x="278" y="193.5">020</text>
<text font-size="3" x="278.3" y="202.6">021</text>
<g font-size="2.4">
<text x="60.8" y="41.8">L57</text>
<text x="92.6" y="36.5">L67</text>
<text x="29" y="47.1">L47</text>
</g>
<g font-size="2.3">
<text x="151.1" y="188.3">Project</text>
<text x="151.1" y="191.7">Customer</text>
<text x="165.4" y="188.3">: Trasporti a valle 2.0</text>
<text x="165.4" y="191.6">: CORSO CERAME</text>
<text x="229.9" y="191.6">nr. line</text>
<text x="244.3" y="191.6">: L4</text>
<text x="276.6" y="188.9">SHEET</text>
<text x="151.1" y="194.9">Title</text>
<text x="165.4" y="194.9">: DISTRIBUZIONE ALIMENTAZIONE POTENZA</text>
<text x="229.8" y="195">nr. drawing : 009-0482390</text>
<text x="151.1" y="198.3">C/O</text>
<text x="151.1" y="201.6">Layout</text>
<text x="165.4" y="198.3">: 1525/2018</text>
<text x="165.4" y="201.6">: IMP285330.15</text>
<text x="229.8" y="198.5">Order</text>
<text x="229.9" y="201.5">Date</text>
<text x="244.3" y="198.3">: 0482390</text>
<text x="244.3" y="201.6">: 25-09-2018</text>
<text x="277.4" y="198.2">NEXT</text>
<text x="9.4" y="204.9">REV.</text>
<text x="20.5" y="204.9">DATE</text>
<text x="32.8" y="204.9">SIGNATURE</text>
<text x="65.1" y="204.9">UPDATE</text>
<text x="151.1" y="204.9">Designer</text>
<text x="165.4" y="204.9">: CALZOLARI RICCARDO</text>
<text x="229.7" y="204.9">Check</text>
<text x="244.3" y="204.9">: BALESTRAZZI</text>
<text x="245.6" y="204.9">BALESTRAZZI</text>
</g>
<g font-size="2.1">
<text x="16.1" y="32.6">018-8</text>
<text x="16.1" y="37.9">018-8</text>
<text x="16.1" y="43.2">018-8</text>
<text x="16.1" y="48.6">018-8</text>
<text x="74.1" y="48.6">028-1</text>
<text x="74.1" y="53.8">032-1</text>
<text x="137.8" y="48.6">028-1</text>
<text x="137.8" y="53.8">032-1</text>
<text x="201.5" y="48.6">028-1</text>
<text x="201.5" y="53.8">032-1</text>
<text x="265.2" y="48.6">028-1</text>
<text x="265.2" y="53.8">032-1</text>
<text x="74.1" y="59.1">036-1</text>
<text x="135.2" y="59.1">036-1</text>
<text x="201.5" y="59.1">036-1</text>
<text x="265.2" y="59.1">030-1</text>
<text x="74.1" y="64.5">035-1</text>
<text x="135.2" y="64.5">035-1</text>
<text x="201.5" y="64.5">035-1</text>
<text x="265.2" y="64.5">031-1</text>
<text x="74.1" y="69.8">037-1</text>
<text x="135.2" y="69.8">037-1</text>
<text x="201.5" y="69.8">037-1</text>
<text x="265.2" y="69.8">038-1</text>
<text x="74.1" y="75.1">030-1</text>
<text x="137.8" y="75.1">030-1</text>
<text x="201.5" y="75.1">030-1</text>
<text x="265.2" y="75.1">035-1</text>
<text x="74.1" y="80.4">031-1</text>
<text x="137.8" y="80.4">031-1</text>
<text x="201.5" y="80.4">031-1</text>
<text x="265.2" y="80.4">036-1</text>
<text x="74.1" y="85.7">038-1</text>
<text x="137.8" y="85.7">038-1</text>
<text x="201.5" y="85.7">038-1</text>
<text x="265.2" y="85.7">037-1</text>
<text x="74.1" y="91">039-1</text>
<text x="137.8" y="91">039-1</text>
<text x="201.5" y="91">039-1</text>
<text x="265.2" y="91">039-1</text>
<text x="74.1" y="96.3">040-1</text>
<text x="137.8" y="96.3">040-1</text>
<text x="201.5" y="96.3">040-1</text>
<text x="265.2" y="96.3">040-1</text>
</g>
<g font-size="2">
<text x="25.8" y="12.7">1</text>
<text x="60.6" y="12.7">2</text>
<text x="95.4" y="12.7">3</text>
<text x="130.3" y="12.7">4</text>
<text x="165.1" y="12.7">5</text>
<text x="199.9" y="12.7">6</text>
<text x="234.7" y="12.7">7</text>
<text x="269.5" y="12.7">8</text>
</g>
<g font-size="1.9">
<text x="48.2" y="46.9">XPV</text>
<text x="111.8" y="46.9">XPV</text>
<text x="175.5" y="46.9">XPV</text>
<text x="239.2" y="46.9">XPV</text>
<text x="48.2" y="52.2">XPV</text>
<text x="111.8" y="52.2">XPV</text>
<text x="175.5" y="52.2">XPV</text>
<text x="239.2" y="52.2">XPV</text>
<text x="48.2" y="57.6">XPV</text>
<text x="111.8" y="57.6">XPV</text>
<text x="175.5" y="57.6">XPV</text>
<text x="239.2" y="57.6">XPV</text>
<text x="48.2" y="62.9">XPV</text>
<text x="111.8" y="62.9">XPV</text>
<text x="175.5" y="62.9">XPV</text>
<text x="239.2" y="62.9">XPV</text>
<text x="48.2" y="68.2">XPV</text>
<text x="111.8" y="68.2">XPV</text>
<text x="175.5" y="68.2">XPV</text>
<text x="239.2" y="68.2">XPV</text>
<text x="48.2" y="73.5">XPV</text>
<text x="111.8" y="73.5">XPV</text>
<text x="175.5" y="73.5">XPV</text>
<text x="239.2" y="73.5">XPV</text>
<text x="48.2" y="78.8">XPV</text>
<text x="111.8" y="78.8">XPV</text>
<text x="175.5" y="78.8">XPV</text>
<text x="239.2" y="78.8">XPV</text>
<text x="48.2" y="84.1">XPV</text>
<text x="48.2" y="89.4">XPV</text>
<text x="111.8" y="84.1">XPV</text>
<text x="111.8" y="89.4">XPV</text>
<text x="175.5" y="84.1">XPV</text>
<text x="175.5" y="89.4">XPV</text>
<text x="239.2" y="84.1">XPV</text>
<text x="239.2" y="89.4">XPV</text>
<text x="48.2" y="94.7">XPV</text>
<text x="111.8" y="94.7">XPV</text>
<text x="175.5" y="94.7">XPV</text>
<text x="239.2" y="94.7">XPV</text>
<text x="48.2" y="100">XPV</text>
<text x="111.8" y="100">XPV</text>
<text x="175.5" y="100">XPV</text>
<text x="239.2" y="100">XPV</text>
<text x="48.2" y="105.3">XPV</text>
<text x="111.8" y="105.3">XPV</text>
<text x="175.5" y="105.3">XPV</text>
<text x="239.2" y="105.3">XPV</text>
<text x="48.2" y="110.6">XPV</text>
<text x="111.8" y="110.6">XPV</text>
<text x="175.5" y="110.6">XPV</text>
<text x="239.2" y="110.6">XPV</text>
<text x="48.2" y="116">XPV</text>
<text x="111.8" y="116">XPV</text>
<text x="175.5" y="116">XPV</text>
<text x="239.2" y="116">XPV</text>
</g>
<g font-size="1.7">
<text x="48.6" y="50.5">L47</text>
<text x="112.3" y="50.5">L57</text>
<text x="176" y="50.5">L67</text>
<text x="48.6" y="55.8">L47</text>
<text x="112.3" y="55.8">L57</text>
<text x="176" y="55.8">L67</text>
<text x="48.6" y="61.1">L47</text>
<text x="112.3" y="61.1">L57</text>
<text x="176" y="61.1">L67</text>
<text x="48.6" y="66.4">L47</text>
<text x="48.6" y="71.7">L47</text>
<text x="112.3" y="66.4">L57</text>
<text x="112.3" y="71.7">L57</text>
<text x="176" y="66.4">L67</text>
<text x="176" y="71.7">L67</text>
<text x="48.6" y="77">L47</text>
<text x="112.3" y="77">L57</text>
<text x="176" y="77">L67</text>
<text x="48.6" y="82.3">L47</text>
<text x="112.3" y="82.3">L57</text>
<text x="176" y="82.3">L67</text>
<text x="48.6" y="87.6">L47</text>
<text x="112.3" y="87.6">L57</text>
<text x="176" y="87.6">L67</text>
<text x="48.6" y="92.9">L47</text>
<text x="112.3" y="92.9">L57</text>
<text x="176" y="92.9">L67</text>
<text x="48.6" y="98.2">L47</text>
<text x="112.3" y="98.2">L57</text>
<text x="176" y="98.2">L67</text>
<text x="48.6" y="103.5">L47</text>
<text x="112.3" y="103.5">L57</text>
<text x="176" y="103.5">L67</text>
<text x="48.6" y="108.8">L47</text>
<text x="112.3" y="108.8">L57</text>
<text x="176" y="108.8">L67</text>
<text x="48.6" y="114.1">L47</text>
<text x="48.6" y="119.5">L47</text>
<text x="112.3" y="114.1">L57</text>
<text x="112.3" y="119.5">L57</text>
<text x="176" y="114.1">L67</text>
<text x="176" y="119.5">L67</text>
</g>
</svg>
